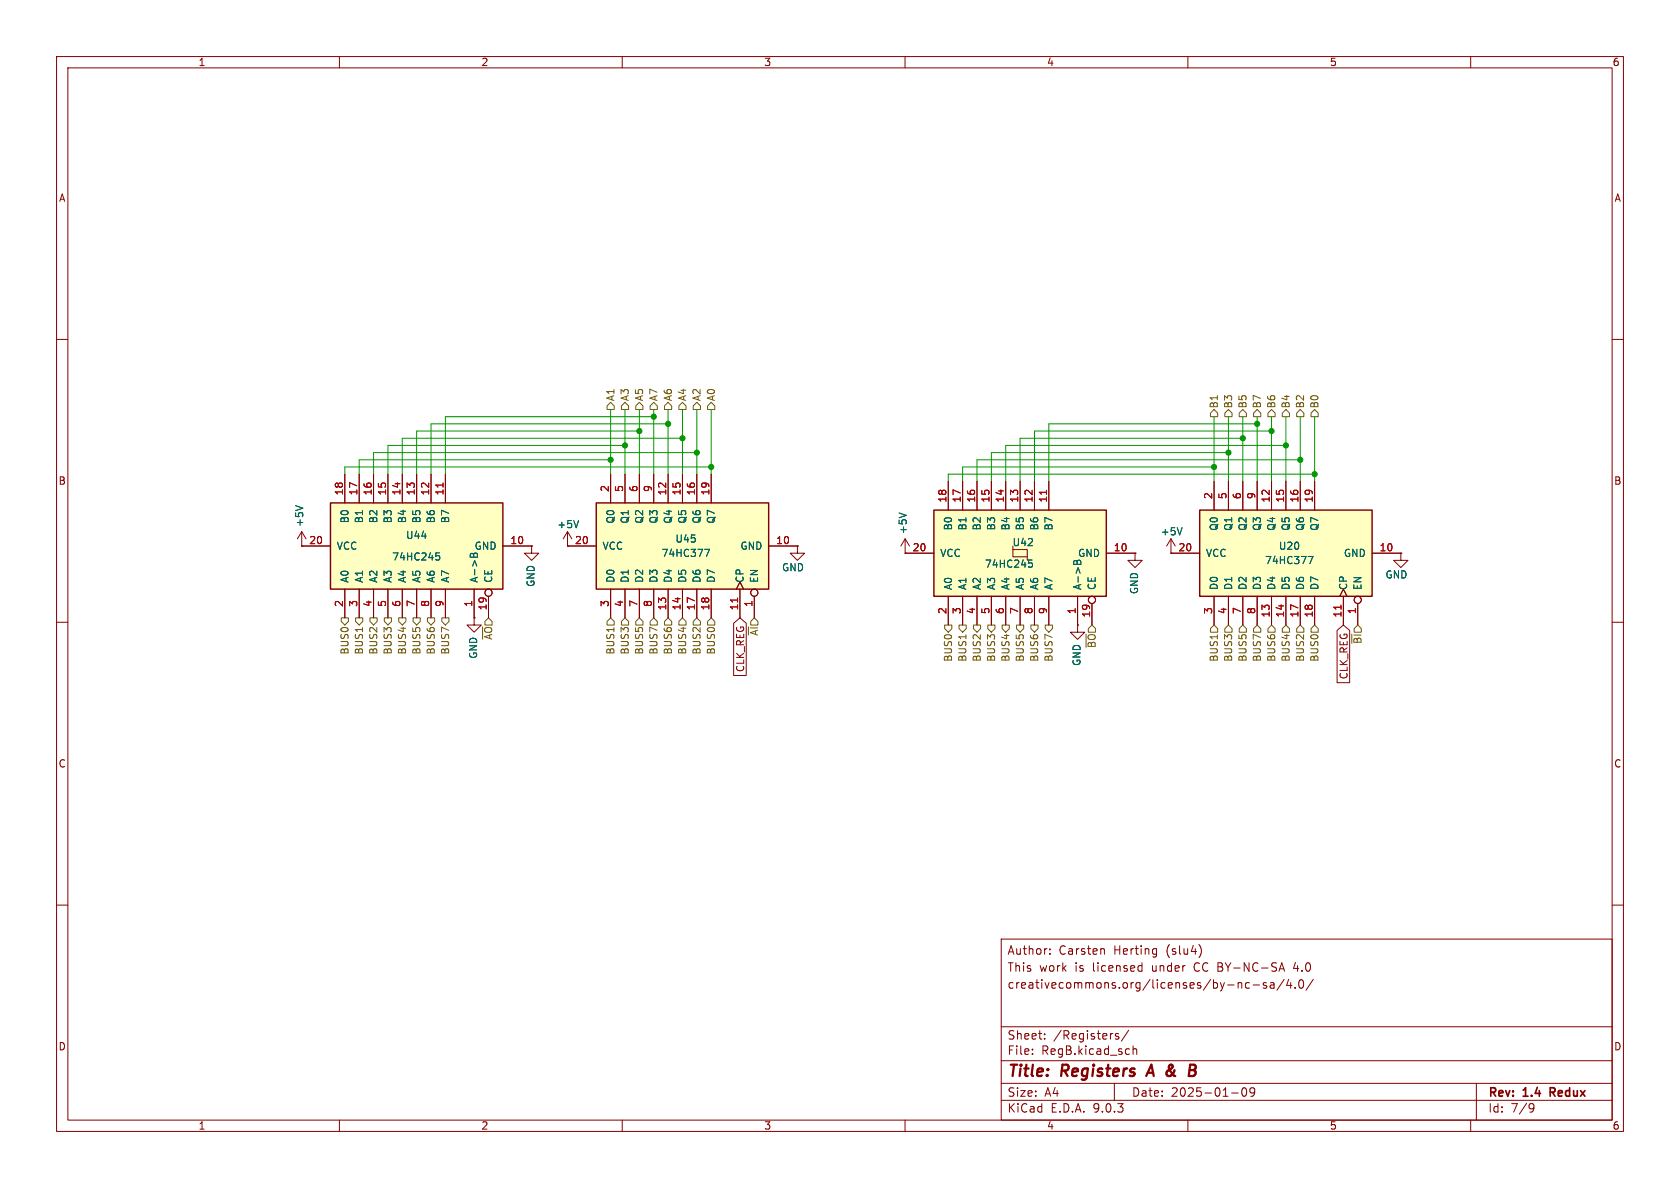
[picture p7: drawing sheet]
<svg xmlns="http://www.w3.org/2000/svg" width="297mm" height="210mm" viewBox="0 0 297 210" stroke-linecap="round" stroke-linejoin="round" font-family="sans-serif">
<g fill="none" stroke="#840000" stroke-width=".18">
<path d="M10 10h277v190h-277zM12 12h273v186h-273zM60 10v2M110 10v2M160 10v2M210 10v2M260 10v2M10 60h2M285 60h2M100.3 96.5h.1M100.3 94l-.7 1.3M100.3 94l.8 1.3"/>
<path d="M100.3 94v2.5M200.7 97.8v1.3h-1.3l1.3 1.2 1.2-1.2h-1.2M200.7 97.8h.1M10 110h2M190.5 110.5v1.3h-1.3l1.3 1.2 1.3-1.2h-1.3M190.5 110.5h.1M285 110h2M10 160h2M177 166h108v32h-108zM185.6 168.6v.1M185.6 167.8v.1M195 167.7l.2 .2v.8"/>
<path d="M201.5 170.7l.4 .1M201.9 170.2v1.5M201.9 171.6l-.4 .1M204 167.7l.5 .1M204.5 167.7v1.2l-.3 .3M204.5 168.6l-.5 .1M212 167.1a1.76 1.76 0 0 1 0 2.1M219.5 173.8v.9M220.9 173.8l-.4-.1-.3 .3v.4l.1 .2h.6M221.5 174.1h1.2M223.9 173.8l-.4-.1-.2 .2 .1 .2 .5 .2v.3h-.6M224.6 173.8h.6v.9"/>
<path d="M225.2 174.1h-.5a.29 .29 0 0 0-.2 .3 .29 .29 0 0 0 .2 .3l.5-.1M226.1 171.7l.5-1.5 .5 1.5M226.2 171.3h.8M227 173.1l-1.3 2M227.8 173.1l-.3 1.1h.9M228.2 173.7v1M229 174.6v.1M229 170.1l-.3 1.1h.9M229.7 173.3l.3-.1a.81 .81 0 0 1 .5 .6 .81 .81 0 0 1-.3 .8l-.1 .1a.81 .81 0 0 1-.4-1.4zM232.2 173.1l-1.3 2M285 160h2M60 198v2"/>
<path d="M110 198v2M160 198v2M177 194.5h108M177 191.5h108M177 187.5h108M177 181.5h108M182.5 186.3v.1M182.5 185.5v.1M184.7 183.6v.1M184.7 182.8v.1M197 191.5v3M197.7 182.8l-.3-.1-.2 .2v.2l.5 .2v.3h-.5"/>
<path d="M199.5 182.1l-1.3 2M200.3 184.9v1.5M200.3 185.5l.2-.1 .4 .1 .1 .9M210 198v2M217.7 193.2h1.2M219.7 192.4l.2-.1a.81 .81 0 0 1 .6 .6 .81 .81 0 0 1-.3 .8l-.2 .1a.81 .81 0 0 1-.3-1.4zM221.8 192.9l-.3 .3h-.3l-.2-.3 .1-.5 .4-.1 .2 .1a.99 .99 0 0 1-.3 1.4h-.3M260 198v2M261 191.5v6.5M270.6 195.1l.5 .1a.99 .99 0 0 1-.4 1.4h-.2M271.2 195.7l-.3 .3h-.3"/>
</g>
<path d="M274.1 193.1h.5M274.6 192.3h-.5v1.5" fill="none" stroke="#840000" stroke-width=".3"/>
<path d="M203.6 188.2l-1 2M206.7 189l.6 .8M207.1 190l-.6 .2M207.2 188.8l-.7 .5M207.3 188.3l-.3-.1-.3 .3M210.3 189.2h.7M210.4 188.2h.7a.49 .49 0 0 1 .3 .5 .49 .49 0 0 1-.4 .5M211 189.2l.2 .1a.58 .58 0 0 1-.3 .9h-.7" fill="none" stroke="#840000" stroke-width=".4"/>
<path d="M102.3 92l-.4 1.3" fill="none" stroke="#006464" stroke-width=".18"/>
<path d="M165.1 90.2h30.5v15.2h-30.5z" fill="#ffffc2"/>
<g fill="none" stroke="#840000" stroke-width=".18">
<path d="M94 96.5v1.3h-1.3l1.3 1.3 1.2-1.3h-1.2M94 96.5h.1M160 97.8h.1M160 97.8h5.1M160 95.3l.8 1.2M160 95.3l-.7 1.2M160 95.3v2.5M167.6 85.1v5.1M170.2 85.1v5.1M172.7 85.1v5.1M175.3 85.1v5.1M177.8 85.1v5.1"/>
<path d="M179.1 96.5v.7h2.5v1.9M179.1 97.2v1.2h2.5M180.3 85.1v5.1M182.9 85.1v5.1M185.4 85.1v5.1M195.6 97.8h5.1M83.8 109.2v1.3h-1.3l1.3 1.3 1.3-1.3h-1.3M83.8 109.2h.1M167.6 105.4v5.1M170.2 105.4v5.1M172.7 105.4v5.1M175.3 105.4v5.1"/>
<path d="M177.8 105.4v5.1M180.3 105.4v5.1M182.9 105.4v5.1M185.4 105.4v5.1M190.5 105.4v5.1M193 106.7v3.8"/>
<circle cx="193" cy="106" r=".63"/>
</g>
<path d="M165.1 90.2h30.5v15.2h-30.5z" fill="none" stroke="#840000" stroke-width=".25"/>
<path d="M158.9 90.7l1.3 .4M181.9 99h.6M182 99.5h.3l.2 .2v.5l-.5 .1M190.1 99.1l-.3 .2v.5h1.3v-.5M190.4 99.2v.1M190.4 99.3v.5M190.5 99.2l-.1 .1" fill="none" stroke="#006464" stroke-width=".18"/>
<path d="M185 86.7v.7" fill="none" stroke="#a90000" stroke-width=".18"/>
<path d="M212.1 90.2h30.5v15.2h-30.5z" fill="#ffffc2"/>
<path d="M212.1 90.2h30.5v15.2h-30.5z" fill="none" stroke="#840000" stroke-width=".25"/>
<g fill="none" stroke="#840000" stroke-width=".18">
<path d="M207 97.8h5.1M214.6 85.1v5.1M217.2 85.1v5.1M219.7 85.1v5.1M222.2 85.1v5.1M224.8 85.1v5.1M227.3 85.1v5.1M229.9 85.1v5.1M232.4 85.1v5.1M242.6 97.8h5M247.6 97.8v1.3h1.3l-1.3 1.2-1.2-1.2h1.2M247.6 97.8h.1"/>
<path d="M214.6 105.4v5.1M217.2 105.4v5.1M219.7 105.4v5.1M222.2 105.4v5.1M224.8 105.4v5.1M227.3 105.4v5.1M229.9 105.4v5.1M232.4 105.4v5.1M236.9 105.4l.6-1.3 .6 1.3M237.5 105.4v5.1M240 106.7v3.8"/>
<circle cx="240" cy="106" r=".63"/>
</g>
<path d="M237.1 107v.7" fill="none" stroke="#a90000" stroke-width=".18"/>
<path d="M231.3 98.4h.8l-.5 1.2" fill="none" stroke="#006464" stroke-width=".18"/>
<path d="M58.4 88.9h30.5v15.2h-30.5z" fill="#ffffc2"/>
<path d="M58.4 88.9h30.5v15.2h-30.5z" fill="none" stroke="#840000" stroke-width=".25"/>
<g fill="none" stroke="#840000" stroke-width=".18">
<path d="M53.3 96.5h.1M53.3 96.5h5.1M53.3 94l.8 1.3M53.3 94l-.7 1.3M53.3 94v2.5M61 83.8v5.1M63.5 83.8v5.1M66 83.8v5.1M68.6 83.8v5.1M71.1 83.8v5.1M73.7 83.8v5.1M76.2 83.8v5.1"/>
<path d="M78.7 83.8v5.1M88.9 96.5h5.1M61 104.1v5.1M63.5 104.1v5.1M66 104.1v5.1M68.6 104.1v5.1M71.1 104.1v5.1M73.7 104.1v5.1M76.2 104.1v5.1M78.7 104.1v5.1M83.8 104.1v5.1M86.4 105.4v3.8"/>
<circle cx="86.4" cy="104.8" r=".63"/>
</g>
<path d="M52.3 89.4l1.2 .4M77.1 97.7h.6M77.2 98.2h.3l.2 .3-.1 .4-.4 .1M83.4 97.8l-.3 .3v.4h1.3v-.5M83.7 97.9v.2M83.7 98.1v.4M83.8 97.9l-.1 .2" fill="none" stroke="#006464" stroke-width=".18"/>
<path d="M78.3 85.4v.7" fill="none" stroke="#a90000" stroke-width=".18"/>
<path d="M105.4 88.9h30.5v15.2h-30.5z" fill="#ffffc2"/>
<path d="M105.4 88.9h30.5v15.2h-30.5z" fill="none" stroke="#840000" stroke-width=".25"/>
<g fill="none" stroke="#840000" stroke-width=".18">
<path d="M53.3 96.5h.1M53.3 96.5h5.1M61 83.8v5.1M63.5 83.8v5.1M66 83.8v5.1M68.6 83.8v5.1M71.1 83.8v5.1M73.7 83.8v5.1M76.2 83.8v5.1M78.7 83.8v5.1M88.9 96.5h5.1M94 96.5h.1"/>
<path d="M100.3 96.5h.1M100.3 96.5h5.1M107.9 83.8v5.1M110.5 83.8v5.1M113 83.8v5.1M115.6 83.8v5.1M118.1 83.8v5.1M120.6 83.8v5.1M123.2 83.8v5.1M125.7 83.8v5.1M135.9 96.5h5.1M141 96.5v1.3h1.2l-1.2 1.3-1.3-1.3h1.3"/>
<path d="M141 96.5h.1M160 97.8h.1M160 97.8h5.1M167.6 85.1v5.1M170.2 85.1v5.1M172.7 85.1v5.1M175.3 85.1v5.1M177.8 85.1v5.1M180.3 85.1v5.1M182.9 85.1v5.1M185.4 85.1v5.1M195.6 97.8h5.1"/>
<path d="M200.7 97.8h.1M207 97.8h.1M207 95.3l-.8 1.2M207 95.3l.8 1.2M207 95.3v2.5M207 97.8h5.1M214.6 85.1v5.1M217.2 85.1v5.1M219.7 85.1v5.1M222.2 85.1v5.1M224.8 85.1v5.1M227.3 85.1v5.1"/>
<path d="M229.9 85.1v5.1M232.4 85.1v5.1M242.6 97.8h5M247.6 97.8h.1M61 104.1v5.1M63.5 104.1v5.1M66 104.1v5.1M68.6 104.1v5.1M71.1 104.1v5.1M73.7 104.1v5.1M76.2 104.1v5.1M78.7 104.1v5.1"/>
<path d="M83.8 109.2h.1M83.8 104.1v5.1M86.4 105.4v3.8M107.9 104.1v5.1M110.5 104.1v5.1M113 104.1v5.1M115.6 104.1v5.1M118.1 104.1v5.1M120.6 104.1v5.1M123.2 104.1v5.1M125.7 104.1v5.1M129.7 110.2l1.1-1 1.1 1v9.2h-2.2z"/>
<path d="M130.2 104.1l.6-1.2 .6 1.2M130.8 104.1v5.1M133.3 105.4v3.8M167.6 105.4v5.1M170.2 105.4v5.1M172.7 105.4v5.1M175.3 105.4v5.1M177.8 105.4v5.1M180.3 105.4v5.1M182.9 105.4v5.1M185.4 105.4v5.1M190.5 110.5h.1"/>
<path d="M190.5 105.4v5.1M193 106.7v3.8M214.6 105.4v5.1M217.2 105.4v5.1M219.7 105.4v5.1M222.2 105.4v5.1M224.8 105.4v5.1M227.3 105.4v5.1M229.9 105.4v5.1M232.4 105.4v5.1M236.4 111.4l1.1-.9 1.1 .9v9.3h-2.2zM236.9 105.4l.6-1.3 .6 1.3"/>
<path d="M237.5 105.4v5.1M240 106.7v3.8"/>
<circle cx="86.4" cy="104.8" r=".63"/>
<circle cx="133.3" cy="104.8" r=".63"/>
<circle cx="193" cy="106" r=".63"/>
<circle cx="240" cy="106" r=".63"/>
</g>
<path d="M78.3 85.4v.7M185 86.7v.7M130.4 105.7v.7M237.1 107v.7" fill="none" stroke="#a90000" stroke-width=".18"/>
<g fill="none" stroke="#006464" stroke-width=".18">
<path d="M52.3 89.4l1.2 .4M77.1 97.7h.6M77.2 98.2h.3l.2 .3-.1 .4-.4 .1M83.4 97.8l-.3 .3v.4h1.3v-.5M83.7 97.9v.2M83.7 98.1v.4M83.8 97.9l-.1 .2M102.3 92l-.4 1.3M124.6 97.1h.8l-.5 1.3M158.9 90.7l1.3 .4M181.9 99h.6M182 99.5h.3l.2 .2v.5l-.5 .1"/>
<path d="M190.1 99.1l-.3 .2v.5h1.3v-.5M190.4 99.2v.1M190.4 99.3v.5M190.5 99.2l-.1 .1M209 93.3l-.5 1.3M231.3 98.4h.8l-.5 1.2"/>
</g>
<g fill="none" stroke="#725600" stroke-width=".18">
<path d="M107.9 71.1l.7 .7v.6h-1.3v-.6zM110.5 71.1l.6 .7v.6h-1.2v-.6zM113 71.1l.7 .7v.6h-1.3v-.6zM115.6 71.1l.6 .7v.6h-1.3v-.6zM118.1 71.1l.6 .7v.6h-1.2v-.6zM120.6 71.1l.7 .7v.6h-1.3v-.6zM123.2 71.1l.6 .7v.6h-1.2v-.6zM125.1 71.8l.6-.7 .7 .7v.6h-1.3zM214.6 72.4l.7 .6v.7h-1.3v-.7zM217.2 72.4l.6 .6v.7h-1.3v-.7zM219.7 72.4l.6 .6v.7h-1.2v-.7zM222.2 72.4l.7 .6v.7h-1.3v-.7z"/>
<path d="M224.8 72.4l.6 .6v.7h-1.2v-.7zM227.3 72.4l.7 .6v.7h-1.3v-.7zM229.9 72.4l.6 .6v.7h-1.3v-.7zM232.4 72.4l.6 .6v.7h-1.2v-.7zM60.3 109.2h1.3v.7l-.6 .6-.7-.6zM62.9 109.2h1.2v.7l-.6 .6-.6-.6zM65.4 109.2h1.3v.7l-.7 .6-.6-.6zM67.9 109.2h1.3v.7l-.6 .6-.7-.6zM70.5 109.2h1.3v.7l-.7 .6-.6-.6zM73 109.2h1.3v.7l-.6 .6-.7-.6zM75.6 109.2h1.2v.7l-.6 .6-.6-.6zM78.1 109.2h1.3v.7l-.7 .6-.6-.6z"/>
<path d="M107.9 109.2l.7 .7v.6h-1.3v-.6zM110.5 109.2l.6 .7v.6h-1.2v-.6zM113 109.2l.7 .7v.6h-1.3v-.6zM114.9 109.9l.7-.7 .6 .7v.6h-1.3zM118.1 109.2l.6 .7v.6h-1.2v-.6zM120.6 109.2l.7 .7v.6h-1.3v-.6zM123.2 109.2l.6 .7v.6h-1.2v-.6zM125.1 109.9l.6-.7 .7 .7v.6h-1.3zM167 110.5h1.3v.6l-.7 .7-.6-.7zM169.5 110.5h1.3v.6l-.6 .7-.7-.7zM172.1 110.5h1.3v.6l-.7 .7-.6-.7zM174.6 110.5h1.3v.6l-.6 .7-.7-.7z"/>
<path d="M177.2 110.5h1.2v.6l-.6 .7-.6-.7zM179.7 110.5h1.3v.6l-.7 .7-.6-.7zM182.2 110.5h1.3v.6l-.6 .7-.7-.7zM184.8 110.5h1.3v.6l-.7 .7-.6-.7zM214.6 110.5l.7 .6v.7h-1.3v-.7zM217.2 110.5l.6 .6v.7h-1.3v-.7zM219.7 110.5l.6 .6v.7h-1.2v-.7zM222.2 110.5l.7 .6v.7h-1.3v-.7zM224.2 111.1l.6-.6 .6 .6v.7h-1.2zM227.3 110.5l.7 .6v.7h-1.3v-.7zM229.9 110.5l.6 .6v.7h-1.3v-.7zM232.4 110.5l.6 .6v.7h-1.2v-.7z"/>
</g>
<g fill="none" stroke="#009600" stroke-width=".18">
<path d="M107.9 72.4v11.4M110.5 78.7h-41.9v5.1M110.5 72.4v11.4M113 76.2h-39.3v7.6M113 72.4v11.4M115.6 73.7h-36.9v10.1M115.6 72.4v11.4M118.1 72.4v11.4M118.1 74.9h-41.9v8.9M120.6 77.5h-49.5v6.3M120.6 72.4v11.4M123.2 72.4v11.4"/>
<path d="M125.7 72.4v11.4M214.6 73.7v11.4M217.2 73.7v11.4M219.7 73.7v11.4M219.7 77.5h-39.4v7.6M222.2 73.7v11.4M222.2 74.9h-36.8v10.2M224.8 73.7v11.4M224.8 76.2h-41.9v8.9M227.3 73.7v11.4M227.3 78.7h-49.5v6.4M229.9 73.7v11.4"/>
<path d="M232.4 73.7v11.4M107.9 81.3h-44.4v2.5M123.2 80h-57.2v3.8M125.7 82.6h-64.7v1.2M214.6 82.6h-44.4v2.5M217.2 80h-41.9v5.1M229.9 81.3h-57.2v3.8M232.4 83.8h-64.8v1.3"/>
</g>
<g fill="#009600" stroke="#009600" stroke-width=".18">
<circle cx="214.6" cy="82.6" r=".46"/>
<circle cx="113" cy="76.2" r=".46"/>
<circle cx="123.2" cy="80" r=".46"/>
<circle cx="125.7" cy="82.6" r=".46"/>
<circle cx="120.6" cy="77.5" r=".46"/>
<circle cx="118.1" cy="74.9" r=".46"/>
<circle cx="115.6" cy="73.7" r=".46"/>
<circle cx="107.9" cy="81.3" r=".46"/>
<circle cx="110.5" cy="78.7" r=".46"/>
<circle cx="222.2" cy="74.9" r=".46"/>
<circle cx="219.7" cy="77.5" r=".46"/>
<circle cx="229.9" cy="81.3" r=".46"/>
<circle cx="232.4" cy="83.8" r=".46"/>
<circle cx="224.8" cy="76.2" r=".46"/>
<circle cx="227.3" cy="78.7" r=".46"/>
<circle cx="217.2" cy="80" r=".46"/>
</g>
<g font-size="2.8" fill="#840000">
<text x="178" y="190.9">Title:</text>
<text x="187.7" y="190.9">Registers</text>
<text x="203.8" y="190.9">A</text>
<text x="207.8" y="190.9">&amp;</text>
</g>
<g font-size="2.1" fill="#840000">
<text x="178" y="172">This</text>
<text x="178" y="169">Author:</text>
<text x="183.7" y="172">work</text>
<text x="187.2" y="169">Carsten</text>
<text x="190.1" y="172">is</text>
<text x="193.3" y="172">licensed</text>
<text x="197" y="169">Herting</text>
<text x="203.9" y="172">under</text>
<text x="206.3" y="169">(slu4)</text>
<text x="211.5" y="172">CC BY-NC-SA</text>
<text x="229.4" y="172">4.0</text>
<text x="178" y="175">creativecommons.org/licenses/by-nc-sa/4.0/</text>
<text x="178" y="184">Sheet:</text>
<text x="186.2" y="184">/Registers/</text>
<text x="178" y="186.7">File:</text>
<text x="184.1" y="186.7">RegB.kicad_sch</text>
<text x="178" y="196.9">KiCad</text>
<text x="178" y="194.1">Size:</text>
<text x="184.7" y="194.1">A4</text>
<text x="185.7" y="196.9">E.D.A.</text>
<text x="193.3" y="196.9">9.0.3</text>
<text x="200" y="194.1">Date:</text>
<text x="207" y="194.1">2025-01-09</text>
<text x="263" y="194.3">Rev:</text>
<text x="263" y="196.9">Id:</text>
<text x="267.1" y="196.9">7/9</text>
<text x="269.4" y="194.3">1.4</text>
<text x="274.7" y="194.3">Redux</text>
</g>
<g font-size="1.8" fill="#840000">
<text x="35" y="11.9">1</text>
<text x="85" y="11.9">2</text>
<text x="135" y="11.9">3</text>
<text x="185" y="11.9">4</text>
<text x="235" y="11.9">5</text>
<text x="285" y="11.9">6</text>
<text x="10.3" y="35.9">A</text>
<text x="285.3" y="35.9">A</text>
<text x="10.3" y="85.9">B</text>
<text x="285.3" y="85.9">B</text>
<text x="131.8" y="118.9" transform="rotate(-90 131.8 118.9)">CLK_REG</text>
<text x="238.4" y="120.2" transform="rotate(-90 238.4 120.2)">CLK_REG</text>
<text x="10.3" y="135.9">C</text>
<text x="285.3" y="135.9">C</text>
<text x="10.3" y="185.9">D</text>
<text x="285.3" y="185.9">D</text>
<text x="35" y="199.9">1</text>
<text x="85" y="199.9">2</text>
<text x="135" y="199.9">3</text>
<text x="185" y="199.9">4</text>
<text x="235" y="199.9">5</text>
<text x="285" y="199.9">6</text>
</g>
<g font-size="1.8" fill="#725600">
<text x="108.8" y="71" transform="rotate(-90 108.8 71)">A1</text>
<text x="111.4" y="71" transform="rotate(-90 111.4 71)">A3</text>
<text x="113.9" y="71" transform="rotate(-90 113.9 71)">A5</text>
<text x="116.4" y="71" transform="rotate(-90 116.4 71)">A7</text>
<text x="119" y="71" transform="rotate(-90 119 71)">A6</text>
<text x="121.5" y="71" transform="rotate(-90 121.5 71)">A4</text>
<text x="124.1" y="71" transform="rotate(-90 124.1 71)">A2</text>
<text x="126.6" y="71" transform="rotate(-90 126.6 71)">A0</text>
<text x="215.5" y="72.3" transform="rotate(-90 215.5 72.3)">B1</text>
<text x="218" y="72.3" transform="rotate(-90 218 72.3)">B3</text>
<text x="220.6" y="72.3" transform="rotate(-90 220.6 72.3)">B5</text>
<text x="223.1" y="72.3" transform="rotate(-90 223.1 72.3)">B7</text>
<text x="225.7" y="72.3" transform="rotate(-90 225.7 72.3)">B6</text>
<text x="228.2" y="72.3" transform="rotate(-90 228.2 72.3)">B4</text>
<text x="230.7" y="72.3" transform="rotate(-90 230.7 72.3)">B2</text>
<text x="233.3" y="72.3" transform="rotate(-90 233.3 72.3)">B0</text>
<text x="87.2" y="113.2" transform="rotate(-90 87.2 113.2)">~{AO}</text>
<text x="134.2" y="112.5" transform="rotate(-90 134.2 112.5)">~{AI}</text>
<text x="240.9" y="113.9" transform="rotate(-90 240.9 113.9)">~{BI}</text>
<text x="61.8" y="115.8" transform="rotate(-90 61.8 115.8)">BUS0</text>
<text x="64.4" y="115.8" transform="rotate(-90 64.4 115.8)">BUS1</text>
<text x="66.9" y="115.8" transform="rotate(-90 66.9 115.8)">BUS2</text>
<text x="69.4" y="115.8" transform="rotate(-90 69.4 115.8)">BUS3</text>
<text x="72" y="115.8" transform="rotate(-90 72 115.8)">BUS4</text>
<text x="74.5" y="115.8" transform="rotate(-90 74.5 115.8)">BUS5</text>
<text x="77.1" y="115.8" transform="rotate(-90 77.1 115.8)">BUS6</text>
<text x="79.6" y="115.8" transform="rotate(-90 79.6 115.8)">BUS7</text>
<text x="108.8" y="115.8" transform="rotate(-90 108.8 115.8)">BUS1</text>
<text x="111.4" y="115.8" transform="rotate(-90 111.4 115.8)">BUS3</text>
<text x="113.9" y="115.8" transform="rotate(-90 113.9 115.8)">BUS5</text>
<text x="116.4" y="115.8" transform="rotate(-90 116.4 115.8)">BUS7</text>
<text x="119" y="115.8" transform="rotate(-90 119 115.8)">BUS6</text>
<text x="121.5" y="115.8" transform="rotate(-90 121.5 115.8)">BUS4</text>
<text x="124.1" y="115.8" transform="rotate(-90 124.1 115.8)">BUS2</text>
<text x="126.6" y="115.8" transform="rotate(-90 126.6 115.8)">BUS0</text>
<text x="168.5" y="117.1" transform="rotate(-90 168.5 117.1)">BUS0</text>
<text x="171" y="117.1" transform="rotate(-90 171 117.1)">BUS1</text>
<text x="173.6" y="117.1" transform="rotate(-90 173.6 117.1)">BUS2</text>
<text x="176.1" y="117.1" transform="rotate(-90 176.1 117.1)">BUS3</text>
<text x="178.7" y="117.1" transform="rotate(-90 178.7 117.1)">BUS4</text>
<text x="181.2" y="117.1" transform="rotate(-90 181.2 117.1)">BUS5</text>
<text x="183.7" y="117.1" transform="rotate(-90 183.7 117.1)">BUS6</text>
<text x="186.3" y="117.1" transform="rotate(-90 186.3 117.1)">BUS7</text>
<text x="193.9" y="114.7" transform="rotate(-90 193.9 114.7)">~{BO}</text>
<text x="215.5" y="117.1" transform="rotate(-90 215.5 117.1)">BUS1</text>
<text x="218" y="117.1" transform="rotate(-90 218 117.1)">BUS3</text>
<text x="220.6" y="117.1" transform="rotate(-90 220.6 117.1)">BUS5</text>
<text x="223.1" y="117.1" transform="rotate(-90 223.1 117.1)">BUS7</text>
<text x="225.7" y="117.1" transform="rotate(-90 225.7 117.1)">BUS6</text>
<text x="228.2" y="117.1" transform="rotate(-90 228.2 117.1)">BUS4</text>
<text x="230.7" y="117.1" transform="rotate(-90 230.7 117.1)">BUS2</text>
<text x="233.3" y="117.1" transform="rotate(-90 233.3 117.1)">BUS0</text>
</g>
<g font-size="1.8" fill="#a90000">
<text x="60.7" y="87.7" transform="rotate(-90 60.7 87.7)">18</text>
<text x="63.2" y="87.7" transform="rotate(-90 63.2 87.7)">17</text>
<text x="65.8" y="87.7" transform="rotate(-90 65.8 87.7)">16</text>
<text x="68.3" y="87.7" transform="rotate(-90 68.3 87.7)">15</text>
<text x="70.9" y="87.7" transform="rotate(-90 70.9 87.7)">14</text>
<text x="73.4" y="87.7" transform="rotate(-90 73.4 87.7)">13</text>
<text x="75.9" y="87.7" transform="rotate(-90 75.9 87.7)">12</text>
<text x="78.5" y="87.7" transform="rotate(-90 78.5 87.7)">11</text>
<text x="107.7" y="87.1" transform="rotate(-90 107.7 87.1)">2</text>
<text x="110.2" y="87.1" transform="rotate(-90 110.2 87.1)">5</text>
<text x="112.8" y="87.1" transform="rotate(-90 112.8 87.1)">6</text>
<text x="115.3" y="87.1" transform="rotate(-90 115.3 87.1)">9</text>
<text x="117.9" y="87.7" transform="rotate(-90 117.9 87.7)">12</text>
<text x="120.4" y="87.7" transform="rotate(-90 120.4 87.7)">15</text>
<text x="122.9" y="87.7" transform="rotate(-90 122.9 87.7)">16</text>
<text x="125.5" y="87.7" transform="rotate(-90 125.5 87.7)">19</text>
<text x="167.4" y="88.9" transform="rotate(-90 167.4 88.9)">18</text>
<text x="169.9" y="88.9" transform="rotate(-90 169.9 88.9)">17</text>
<text x="172.5" y="88.9" transform="rotate(-90 172.5 88.9)">16</text>
<text x="175" y="88.9" transform="rotate(-90 175 88.9)">15</text>
<text x="177.5" y="88.9" transform="rotate(-90 177.5 88.9)">14</text>
<text x="180.1" y="88.9" transform="rotate(-90 180.1 88.9)">13</text>
<text x="182.6" y="88.9" transform="rotate(-90 182.6 88.9)">12</text>
<text x="185.2" y="88.9" transform="rotate(-90 185.2 88.9)">11</text>
<text x="214.4" y="88.3" transform="rotate(-90 214.4 88.3)">2</text>
<text x="216.9" y="88.3" transform="rotate(-90 216.9 88.3)">5</text>
<text x="219.5" y="88.3" transform="rotate(-90 219.5 88.3)">6</text>
<text x="222" y="88.3" transform="rotate(-90 222 88.3)">9</text>
<text x="224.5" y="88.9" transform="rotate(-90 224.5 88.9)">12</text>
<text x="227.1" y="88.9" transform="rotate(-90 227.1 88.9)">15</text>
<text x="229.6" y="88.9" transform="rotate(-90 229.6 88.9)">16</text>
<text x="232.2" y="88.9" transform="rotate(-90 232.2 88.9)">19</text>
<text x="54.6" y="96.3">20</text>
<text x="90.1" y="96.3">10</text>
<text x="101.6" y="96.3">20</text>
<text x="137.1" y="96.3">10</text>
<text x="161.2" y="97.5">20</text>
<text x="196.8" y="97.5">10</text>
<text x="208.2" y="97.5">20</text>
<text x="243.8" y="97.5">10</text>
<text x="60.7" y="107.4" transform="rotate(-90 60.7 107.4)">2</text>
<text x="63.2" y="107.4" transform="rotate(-90 63.2 107.4)">3</text>
<text x="65.8" y="107.4" transform="rotate(-90 65.8 107.4)">4</text>
<text x="68.3" y="107.4" transform="rotate(-90 68.3 107.4)">5</text>
<text x="70.9" y="107.4" transform="rotate(-90 70.9 107.4)">6</text>
<text x="73.4" y="107.4" transform="rotate(-90 73.4 107.4)">7</text>
<text x="75.9" y="107.4" transform="rotate(-90 75.9 107.4)">8</text>
<text x="78.5" y="107.4" transform="rotate(-90 78.5 107.4)">9</text>
<text x="83.6" y="107.4" transform="rotate(-90 83.6 107.4)">1</text>
<text x="86.1" y="108" transform="rotate(-90 86.1 108)">19</text>
<text x="107.7" y="107.4" transform="rotate(-90 107.7 107.4)">3</text>
<text x="110.2" y="107.4" transform="rotate(-90 110.2 107.4)">4</text>
<text x="112.8" y="107.4" transform="rotate(-90 112.8 107.4)">7</text>
<text x="115.3" y="107.4" transform="rotate(-90 115.3 107.4)">8</text>
<text x="117.9" y="108" transform="rotate(-90 117.9 108)">13</text>
<text x="120.4" y="108" transform="rotate(-90 120.4 108)">14</text>
<text x="122.9" y="108" transform="rotate(-90 122.9 108)">17</text>
<text x="125.5" y="108" transform="rotate(-90 125.5 108)">18</text>
<text x="130.6" y="108" transform="rotate(-90 130.6 108)">11</text>
<text x="133.1" y="107.4" transform="rotate(-90 133.1 107.4)">1</text>
<text x="167.4" y="108.7" transform="rotate(-90 167.4 108.7)">2</text>
<text x="169.9" y="108.7" transform="rotate(-90 169.9 108.7)">3</text>
<text x="172.5" y="108.7" transform="rotate(-90 172.5 108.7)">4</text>
<text x="175" y="108.7" transform="rotate(-90 175 108.7)">5</text>
<text x="177.5" y="108.7" transform="rotate(-90 177.5 108.7)">6</text>
<text x="180.1" y="108.7" transform="rotate(-90 180.1 108.7)">7</text>
<text x="182.6" y="108.7" transform="rotate(-90 182.6 108.7)">8</text>
<text x="185.2" y="108.7" transform="rotate(-90 185.2 108.7)">9</text>
<text x="190.2" y="108.7" transform="rotate(-90 190.2 108.7)">1</text>
<text x="192.8" y="109.3" transform="rotate(-90 192.8 109.3)">19</text>
<text x="214.4" y="108.7" transform="rotate(-90 214.4 108.7)">3</text>
<text x="216.9" y="108.7" transform="rotate(-90 216.9 108.7)">4</text>
<text x="219.5" y="108.7" transform="rotate(-90 219.5 108.7)">7</text>
<text x="222" y="108.7" transform="rotate(-90 222 108.7)">8</text>
<text x="224.5" y="109.3" transform="rotate(-90 224.5 109.3)">13</text>
<text x="227.1" y="109.3" transform="rotate(-90 227.1 109.3)">14</text>
<text x="229.6" y="109.3" transform="rotate(-90 229.6 109.3)">17</text>
<text x="232.2" y="109.3" transform="rotate(-90 232.2 109.3)">18</text>
<text x="237.2" y="109.3" transform="rotate(-90 237.2 109.3)">11</text>
<text x="239.8" y="108.7" transform="rotate(-90 239.8 108.7)">1</text>
</g>
<g font-size="1.8" fill="#006464">
<text x="53.8" y="93.3" transform="rotate(-90 53.8 93.3)">+5V</text>
<text x="61.8" y="92.6" transform="rotate(-90 61.8 92.6)">B0</text>
<text x="64.4" y="92.6" transform="rotate(-90 64.4 92.6)">B1</text>
<text x="66.9" y="92.6" transform="rotate(-90 66.9 92.6)">B2</text>
<text x="69.4" y="92.6" transform="rotate(-90 69.4 92.6)">B3</text>
<text x="71.7" y="95.5">U44</text>
<text x="72" y="92.6" transform="rotate(-90 72 92.6)">B4</text>
<text x="74.5" y="92.6" transform="rotate(-90 74.5 92.6)">B5</text>
<text x="77.1" y="92.6" transform="rotate(-90 77.1 92.6)">B6</text>
<text x="79.6" y="92.6" transform="rotate(-90 79.6 92.6)">B7</text>
<text x="98.4" y="93.6">+5V</text>
<text x="108.8" y="92.7" transform="rotate(-90 108.8 92.7)">Q0</text>
<text x="111.4" y="92.7" transform="rotate(-90 111.4 92.7)">Q1</text>
<text x="113.9" y="92.7" transform="rotate(-90 113.9 92.7)">Q2</text>
<text x="116.4" y="92.7" transform="rotate(-90 116.4 92.7)">Q3</text>
<text x="119" y="92.7" transform="rotate(-90 119 92.7)">Q4</text>
<text x="121.5" y="92.7" transform="rotate(-90 121.5 92.7)">Q5</text>
<text x="124.1" y="92.7" transform="rotate(-90 124.1 92.7)">Q6</text>
<text x="126.6" y="92.7" transform="rotate(-90 126.6 92.7)">Q7</text>
<text x="160.5" y="94.5" transform="rotate(-90 160.5 94.5)">+5V</text>
<text x="168.5" y="93.9" transform="rotate(-90 168.5 93.9)">B0</text>
<text x="171" y="93.9" transform="rotate(-90 171 93.9)">B1</text>
<text x="173.6" y="93.9" transform="rotate(-90 173.6 93.9)">B2</text>
<text x="176.1" y="93.9" transform="rotate(-90 176.1 93.9)">B3</text>
<text x="178.7" y="93.9" transform="rotate(-90 178.7 93.9)">B4</text>
<text x="181.2" y="93.9" transform="rotate(-90 181.2 93.9)">B5</text>
<text x="183.7" y="93.9" transform="rotate(-90 183.7 93.9)">B6</text>
<text x="186.3" y="93.9" transform="rotate(-90 186.3 93.9)">B7</text>
<text x="205.1" y="94.8">+5V</text>
<text x="215.5" y="93.9" transform="rotate(-90 215.5 93.9)">Q0</text>
<text x="218" y="93.9" transform="rotate(-90 218 93.9)">Q1</text>
<text x="220.6" y="93.9" transform="rotate(-90 220.6 93.9)">Q2</text>
<text x="223.1" y="93.9" transform="rotate(-90 223.1 93.9)">Q3</text>
<text x="225.7" y="93.9" transform="rotate(-90 225.7 93.9)">Q4</text>
<text x="228.2" y="93.9" transform="rotate(-90 228.2 93.9)">Q5</text>
<text x="230.7" y="93.9" transform="rotate(-90 230.7 93.9)">Q6</text>
<text x="233.3" y="93.9" transform="rotate(-90 233.3 93.9)">Q7</text>
<text x="59.4" y="97.4">VCC</text>
<text x="69.2" y="99.3">74HC245</text>
<text x="83.8" y="97.4">GND</text>
<text x="106.4" y="97.4">VCC</text>
<text x="116.9" y="98.7">74HC377</text>
<text x="119.3" y="96.1">U45</text>
<text x="130.8" y="97.4">GND</text>
<text x="138.2" y="101.2">GND</text>
<text x="166.1" y="98.7">VCC</text>
<text x="174" y="100.6">74HC245</text>
<text x="178.9" y="96.7">U42</text>
<text x="190.5" y="98.7">GND</text>
<text x="213.1" y="98.7">VCC</text>
<text x="223.5" y="99.9">74HC377</text>
<text x="226" y="97.4">U20</text>
<text x="237.5" y="98.7">GND</text>
<text x="61.8" y="103.1" transform="rotate(-90 61.8 103.1)">A0</text>
<text x="64.4" y="103.1" transform="rotate(-90 64.4 103.1)">A1</text>
<text x="66.9" y="103.1" transform="rotate(-90 66.9 103.1)">A2</text>
<text x="69.4" y="103.1" transform="rotate(-90 69.4 103.1)">A3</text>
<text x="72" y="103.1" transform="rotate(-90 72 103.1)">A4</text>
<text x="74.5" y="103.1" transform="rotate(-90 74.5 103.1)">A5</text>
<text x="77.1" y="103.1" transform="rotate(-90 77.1 103.1)">A6</text>
<text x="79.6" y="103.1" transform="rotate(-90 79.6 103.1)">A7</text>
<text x="84.7" y="103.1" transform="rotate(-90 84.7 103.1)">A-&gt;B</text>
<text x="87.2" y="103.1" transform="rotate(-90 87.2 103.1)">CE</text>
<text x="94.7" y="103.9" transform="rotate(-90 94.7 103.9)">GND</text>
<text x="108.8" y="103.1" transform="rotate(-90 108.8 103.1)">D0</text>
<text x="111.4" y="103.1" transform="rotate(-90 111.4 103.1)">D1</text>
<text x="113.9" y="103.1" transform="rotate(-90 113.9 103.1)">D2</text>
<text x="116.4" y="103.1" transform="rotate(-90 116.4 103.1)">D3</text>
<text x="119" y="103.1" transform="rotate(-90 119 103.1)">D4</text>
<text x="121.5" y="103.1" transform="rotate(-90 121.5 103.1)">D5</text>
<text x="124.1" y="103.1" transform="rotate(-90 124.1 103.1)">D6</text>
<text x="126.6" y="103.1" transform="rotate(-90 126.6 103.1)">D7</text>
<text x="131.7" y="103.1" transform="rotate(-90 131.7 103.1)">CP</text>
<text x="134.2" y="103.1" transform="rotate(-90 134.2 103.1)">EN</text>
<text x="168.5" y="104.4" transform="rotate(-90 168.5 104.4)">A0</text>
<text x="171" y="104.4" transform="rotate(-90 171 104.4)">A1</text>
<text x="173.6" y="104.4" transform="rotate(-90 173.6 104.4)">A2</text>
<text x="176.1" y="104.4" transform="rotate(-90 176.1 104.4)">A3</text>
<text x="178.7" y="104.4" transform="rotate(-90 178.7 104.4)">A4</text>
<text x="181.2" y="104.4" transform="rotate(-90 181.2 104.4)">A5</text>
<text x="183.7" y="104.4" transform="rotate(-90 183.7 104.4)">A6</text>
<text x="186.3" y="104.4" transform="rotate(-90 186.3 104.4)">A7</text>
<text x="191.4" y="104.4" transform="rotate(-90 191.4 104.4)">A-&gt;B</text>
<text x="193.9" y="104.4" transform="rotate(-90 193.9 104.4)">CE</text>
<text x="201.4" y="105.1" transform="rotate(-90 201.4 105.1)">GND</text>
<text x="215.5" y="104.4" transform="rotate(-90 215.5 104.4)">D0</text>
<text x="218" y="104.4" transform="rotate(-90 218 104.4)">D1</text>
<text x="220.6" y="104.4" transform="rotate(-90 220.6 104.4)">D2</text>
<text x="223.1" y="104.4" transform="rotate(-90 223.1 104.4)">D3</text>
<text x="225.7" y="104.4" transform="rotate(-90 225.7 104.4)">D4</text>
<text x="228.2" y="104.4" transform="rotate(-90 228.2 104.4)">D5</text>
<text x="230.7" y="104.4" transform="rotate(-90 230.7 104.4)">D6</text>
<text x="233.3" y="104.4" transform="rotate(-90 233.3 104.4)">D7</text>
<text x="238.4" y="104.4" transform="rotate(-90 238.4 104.4)">CP</text>
<text x="240.9" y="104.4" transform="rotate(-90 240.9 104.4)">EN</text>
<text x="244.8" y="102.5">GND</text>
<text x="84.6" y="116.6" transform="rotate(-90 84.6 116.6)">GND</text>
<text x="191.2" y="117.8" transform="rotate(-90 191.2 117.8)">GND</text>
</g>
</svg>
